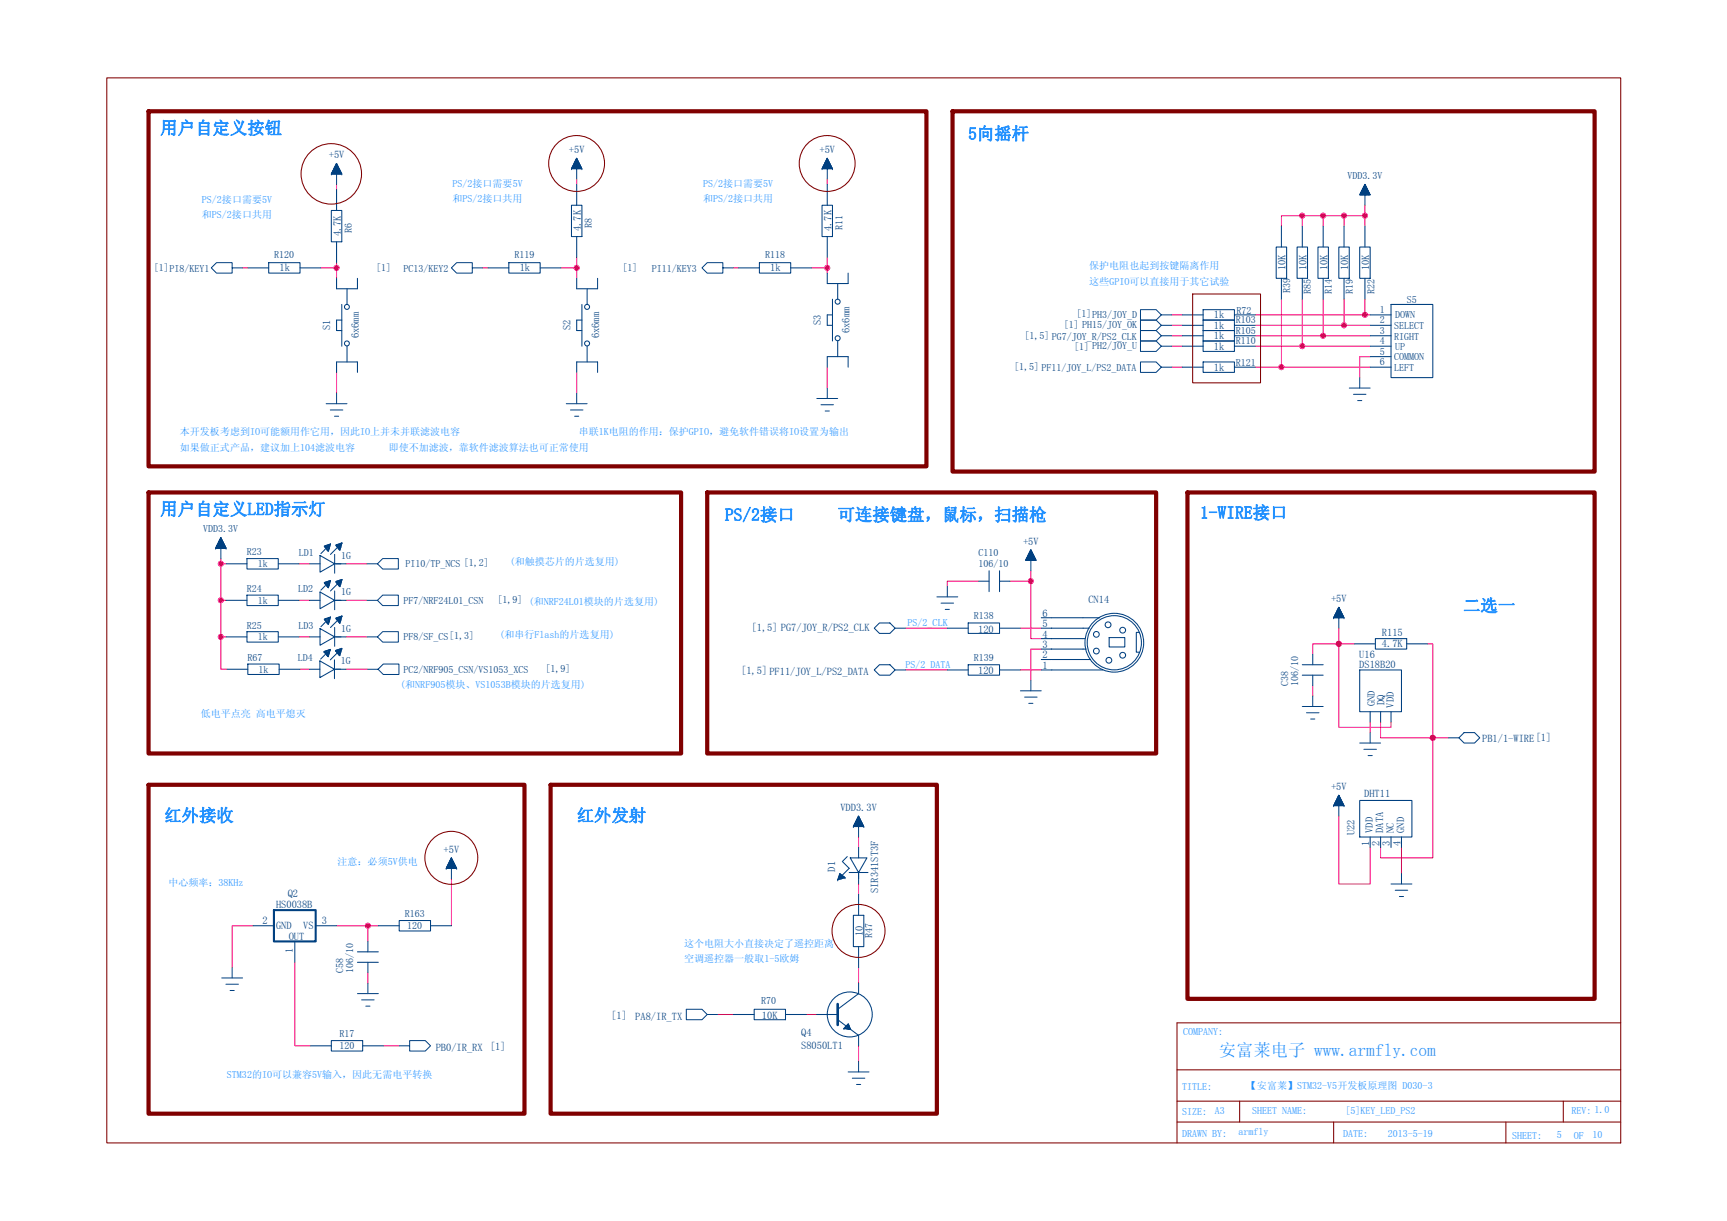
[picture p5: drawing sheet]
<svg xmlns="http://www.w3.org/2000/svg" width="420mm" height="297mm" viewBox="0 0 420 297" stroke-linecap="round" stroke-linejoin="round" font-family="sans-serif">
<g fill="none" stroke="#ff0080" stroke-width=".25">
<path d="M81.9 44.9v1.2M140.3 43.6v1.3M201.3 43.6v1.3M316.8 52.5v2.5M316.8 52.5h5.1M316.8 52.5h-5v2.5M327 52.5h-5.1v2.5M332.1 52.5h-5.1v2.5M332.1 49.9v5.1M59 65.2h1.3M78.1 65.2h3.8v2.5M81.9 63.9v1.3"/>
<path d="M117.4 65.2h1.3M136.5 65.2h3.8v2.5M140.3 62.6v2.6M178.4 65.2h1.3M197.5 65.2h3.8v1.2M201.3 62.6v2.6M285.1 76.6h2.5M285.1 79.1h2.5M305.4 79.1h27.9M311.8 72.8v16.5h-6.4M316.8 72.8v11.4h-11.4M321.9 72.8v8.9"/>
<path d="M327 72.8v6.3M332.1 72.8v3.8M333.3 76.6h-27.9M81.9 90.6v5.1M140.3 90.6v5.1M201.3 89.3v5.1M285.1 84.2h2.5M285.1 89.3h2.5M285.1 81.7h2.5M305.4 81.7h27.9M311.8 89.3h21.5M316.8 84.2h16.5"/>
<path d="M333.3 86.8h-2.5v5.1M53.7 135.9v10.2M53.7 137.2h1.3M72.8 137.2h2.5M84.2 137.2h5.1M250.8 138.9v2.5M53.7 154.9v7.9h1.5M53.7 146.1v8.8M53.7 146.1h1.3M53.7 154.9h1.3M72.8 146.1h2.5M72.8 154.9h2.5"/>
<path d="M84.2 146.1h5.1M84.2 154.9h5.1M220.3 152.8h10.2M238.1 141.4h-7.6v1.3M245.7 141.4h5.1v14h2.5M248.3 152.8h5M253.3 157.9h-2.5v7.6M325.7 156.6h3.8M325.7 156.6h.1M325.7 156.6h-6.3v2.6M325.7 156.6v20.4h12.7v-1.3M325.7 152.8v3.8"/>
<path d="M347.3 156.6h1.3v22.9M73 162.8h2.3M84.2 162.8h5.2M220.3 163h10.2M248.3 163h5M319.4 166.8v2.5M333.3 175.7v2.5M335.9 175.7v3.8h12.7M348.6 179.5v29.2h-12.7v-2.5M348.6 179.5h3.8M325.7 198.5v16.6h7.6v-8.9M109.8 213.8v11.4"/>
<path d="M208.9 203.6v2.6M208.9 215.1v2.5M341 206.2v6.3M61.6 225.2h-5.1v10.2M71.7 234.1v20.3h3.8M81.9 225.2h7.6M89.5 236.6v2.6M92 225.2h-2.5v3.8M208.9 235.4v3.8M93.3 254.4h3.8M174.6 246.8h3.8M196.2 246.8h2.5"/>
<path d="M208.9 254.4v3.8"/>
</g>
<g fill="#ff0080" stroke="#ff0080" stroke-width=".24">
<circle cx="332.1" cy="52.5" r=".62"/>
<circle cx="316.8" cy="52.5" r=".62"/>
<circle cx="53.7" cy="146" r=".62"/>
<circle cx="53.7" cy="137.1" r=".62"/>
<circle cx="53.7" cy="154.9" r=".62"/>
<circle cx="140.3" cy="65.2" r=".62"/>
<circle cx="81.9" cy="65.2" r=".62"/>
<circle cx="327" cy="52.5" r=".62"/>
<circle cx="321.9" cy="52.5" r=".62"/>
<circle cx="332.1" cy="76.6" r=".62"/>
<circle cx="327" cy="79.1" r=".62"/>
<circle cx="321.9" cy="81.7" r=".62"/>
<circle cx="316.8" cy="84.2" r=".62"/>
<circle cx="311.7" cy="89.3" r=".62"/>
<circle cx="201.3" cy="65.2" r=".62"/>
<circle cx="250.8" cy="141.4" r=".62"/>
<circle cx="89.5" cy="225.2" r=".62"/>
<circle cx="325.7" cy="156.6" r=".62"/>
<circle cx="348.6" cy="179.5" r=".62"/>
</g>
<g fill="none" stroke="#004080" stroke-width=".25">
<path d="M80.6 51.2h2.6v7.6h-2.6zM81.9 46.1v5.1M81.9 58.8v5.1M139 49.9h2.6v7.7h-2.6zM140.3 44.9v5M140.3 57.6v5M200 49.9h2.5v7.7h-2.5zM201.3 44.9v5M201.3 57.6v5M311.8 55v5.1M316.8 55v5.1M321.9 55v5.1"/>
<path d="M327 55v5.1M332.1 55v5.1M60.3 65.2h5.1M65.4 63.9h7.6v2.5h-7.6zM73 65.2h5.1M81.9 67.7v2.6h5.1v-2.6M83.2 74.1v10.1M83.2 77.9h-1.3v2.5h1.3M84.4 70.3v3.8M118.7 65.2h5.1M123.8 63.9h7.6v2.5h-7.6zM131.4 65.2h5.1"/>
<path d="M140.3 67.7v2.6h5.1v-2.6M141.6 74.1v10.1M141.6 77.9h-1.3v2.5h1.3M142.8 70.3v3.8M179.7 65.2h5.1M184.8 63.9h7.6v2.5h-7.6zM192.4 65.2h5.1M201.3 66.4v2.6h5v-2.6M202.5 76.6h-1.2v2.5h1.2M202.5 72.8v10.2M203.8 69v3.8M287.6 76.6h5.1"/>
<path d="M287.6 79.1h5.1M292.7 75.3h7.6v2.6h-7.6zM292.7 77.9h7.6v2.5h-7.6zM300.3 76.6h5.1M300.3 79.1h5.1M310.5 60.1h2.5v7.6h-2.5zM311.8 67.7v5.1M315.6 60.1h2.5v7.6h-2.5zM316.8 67.7v5.1M320.6 60.1h2.6v7.6h-2.6zM321.9 67.7v5.1M325.7 60.1h2.6v7.6h-2.6z"/>
<path d="M327 67.7v5.1M330.8 60.1h2.5v7.6h-2.5zM332.1 67.7v5.1M333.3 76.6h5.1M333.3 79.1h5.1M338.4 74.1h10.2v17.8h-10.2zM81.9 90.6v-2.5h5.1v2.5M84.4 84.2v3.9M140.3 90.6v-2.5h5.1v2.5M142.8 84.2v3.9M201.3 89.3v-2.5h5v2.5M203.8 83v3.8"/>
<path d="M287.6 81.7h5.1M287.6 84.2h5.1M287.6 89.3h5.1M292.7 80.4h7.6v2.6h-7.6zM292.7 83h7.6v2.5h-7.6zM292.7 88.1h7.6v2.5h-7.6zM300.3 81.7h5.1M300.3 84.2h5.1M300.3 89.3h5.1M333.3 81.7h5.1M333.3 84.2h5.1M333.3 86.8h5.1"/>
<path d="M333.3 89.3h5.1M55 137.2h5.1M60.1 135.9h7.6v2.5h-7.6zM67.7 137.2h5.1M75.3 137.2h2.6M77.9 135.1l3.5 2.1-3.5 2zM78.9 132.8l1.5-.5-.5 1.8zM78.9 133h1.4M79.1 132.8v.4M79.1 133.3h1M79.2 132.8h1.1M79.2 133.6l-1.1 1.1"/>
<path d="M79.3 132.7v.8M79.5 133.8h.5M79.6 132.6v1.2M79.7 134h.2M79.9 132.5v1.6M79.9 132.5h.5M80.1 132.4v1.1h-.8M80.4 132.3v.2M81.4 134.9v4.5M81.4 137.2h2.8M81.7 132.6l1.5-.5-.5 1.8zM81.7 132.8h1.3"/>
<path d="M81.9 132.5v.4M81.9 133h1M82 132.5h1.1M82.1 132.4v.8M82.3 133.5h.5M82.4 132.3v1.3M82.5 133.8h.2M82.6 132.2v1.6M82.7 132.2h.5M82.9 132.2v1.1h-.8M82.9 132.3l-2.5 2.6M83.2 132.1v.1"/>
<path d="M240.6 138.9v5M243.2 138.9v5M55 146h5.1M55 154.9h5.1M60.1 144.8h7.6v2.5h-7.6zM60.1 153.7h7.6v2.5h-7.6zM67.7 146h5.1M67.7 154.9h5.1M75.3 146h2.6M75.3 154.9h2.6M77.9 144l3.5 2-3.5 2.1zM77.9 152.9l3.5 2-3.5 2.1z"/>
<path d="M78.8 158.5l1.6-.5-.5 1.8zM78.8 158.5h.1M78.9 141.7l1.5-.5-.5 1.8zM78.9 150.6l1.5-.5-.5 1.8zM78.9 158.7h1.3M78.9 141.9h1.4M78.9 150.8h1.4M79.1 141.6v.4M79.1 150.5v.4M79.1 158.4v.5M79.1 158.9h1M79.1 142.2h1"/>
<path d="M79.1 151h1M79.1 158.4h1.2M79.1 159.2l-1.1 1.1M79.2 141.6h1.1M79.2 150.5h1.1M79.2 142.5l-1.1 1.1M79.2 151.3l-1.1 1.2M79.3 159.2h.7M79.3 141.6v.7M79.3 150.5v.7M79.3 158.3v.9M79.5 159.4h.4"/>
<path d="M79.5 142.7h.5M79.5 151.6h.5M79.6 141.5v1.2M79.6 150.4v1.2M79.6 158.2v1.3M79.7 159.7h.2M79.7 142.9h.2M79.7 151.8h.2M79.9 141.4v1.6M79.9 150.3v1.5M79.9 158.2v1.6M79.9 158.2h.5"/>
<path d="M79.9 141.4h.5M79.9 150.3h.5M80.1 141.3v1.1h-.8M80.1 150.2v1.1h-.8M80.1 158.1v.9M80.4 141.2v.2M80.4 150.1v.2M80.4 158h.1M81.4 143.8v4.5M81.4 152.7v4.5M81.4 146h2.8M81.4 154.9h2.8"/>
<path d="M81.6 158.2l1.6-.5-.6 1.8zM81.6 158.2h.1M81.7 141.5l1.5-.5-.5 1.7zM81.7 150.4l1.5-.5-.5 1.7zM81.7 158.4h1.3M81.7 141.6h1.3M81.7 150.5h1.3M81.9 141.4v.4M81.9 150.3v.4M81.9 158.2v.4M81.9 141.9h1M81.9 150.8h1"/>
<path d="M81.9 158.2h1.1M82 141.4h1.1M82 150.3h1.1M82.1 158.9h.7M82.1 141.3v.8M82.1 150.2v.8M82.1 158.1v.9M82.3 159.2h.4M82.3 142.4h.5M82.3 151.3h.5M82.4 141.2v1.3M82.4 150.1v1.2"/>
<path d="M82.4 158v1.3M82.5 159.4h.2M82.5 142.7h.2M82.5 151.6h.2M82.6 141.1v1.6M82.6 150v1.6M82.7 141.1h.5M82.7 150h.5M82.9 141.1v1.1h-.8M82.9 150v1h-.8M82.9 158l-2.5 2.5M82.9 157.8v.9h-1"/>
<path d="M82.9 141.2l-2.5 2.6M82.9 150.1l-2.5 2.6M83.2 141v.1M83.2 149.9v.1M83.2 157.9h-.6v1.6M83.2 157.7h.1M212.7 152.8l1.3-1.2h2.5l1.3 1.2-1.3 1.3h-2.5zM217.8 152.8h2.5M230.5 152.8h5.1M235.6 151.6h7.6v2.5h-7.6zM238.1 141.4h2.5M243.2 141.4h2.5"/>
<path d="M243.2 152.8h5.1M253.3 150.3h14.3M253.3 152.8h11.7M264 155.4h-10.7M264.3 157.9h-11M269.8 155.1h3.9v2.3h-3.9zM277.2 153.8h-.8v4.9h.8M319.4 159.2v2.5M329.5 156.6h5.1M334.6 155.4h7.6v2.5h-7.6zM342.2 156.6h5.1M55.2 162.8h5.1"/>
<path d="M60.3 161.5h7.6v2.6h-7.6zM67.9 162.8h5.1M75.3 162.8h2.5M77.8 160.8l3.6 2-3.6 2zM81.4 160.5v4.6M81.4 162.8h2.8M212.7 163l1.3-1.3h2.5l1.3 1.3-1.3 1.3h-2.5zM217.8 163h2.5M230.5 163h5.1M235.6 161.7h7.6v2.6h-7.6zM243.2 163h5.1M253.3 163h15"/>
<path d="M265.3 160.4h-12M316.8 164.3h5.1M316.8 161.7h5.1M319.4 164.3v2.5M330.8 163h10.2v10.1h-10.2zM333.3 173.1v2.6M335.9 173.1v2.6M338.4 173.1v2.6M352.4 179.5h2.5M354.9 179.5l1.3-1.3h2.5l1.3 1.3-1.3 1.3h-2.5zM330.8 194.7h12.7v8.9h-12.7zM203.8 214h.1"/>
<path d="M203.9 213.8h.9M204 213.5h1.6M204.2 213h.8M204.2 212.8h.4M204.3 212.5v1.4M204.3 212.5h.1M204.3 212.5l1.3 1-1.8 .5zM204.6 212.7v1.1M204.8 212.9v.8M204.9 209.6l1.7 1.6-2.5 2.6M205.1 213.1v.5M205.3 213.6v-.3h-1.2v.6"/>
<path d="M205.6 213.5h.1M206.1 208.4l-1.1 1.1M206.6 212.3h4.6M206.9 208.7h4l-2 3.6zM208.9 206.2v2.5M208.9 212.3v2.8M208.9 217.6v5.1M333.3 203.6v2.6M335.9 203.6v2.6M338.4 203.6v2.6M341 203.6v2.6M61.6 225.2h5"/>
<path d="M71.7 229v5.1M76.8 225.2h5.1M87 234.1h5M87 231.6h5M89.5 229v2.6M89.5 234.1v2.5M92 225.2h5.1M97.1 223.9h7.6v2.6h-7.6zM104.7 225.2h5.1M207.6 222.7h2.6v7.6h-2.6zM208.9 239.2v2.5l-5.1 3.8M208.9 230.3v5.1"/>
<path d="M75.5 254.4h5.1M80.6 253.2h7.6v2.5h-7.6zM88.2 254.4h5.1M178.4 246.8h5.1M183.5 245.5h7.6v2.6h-7.6zM191.1 246.8h5.1M203.8 248.1l5.1 3.8v2.5M203.8 246.8h-5.1M205.3 250.2h.1M205.4 250.1h1.4M205.6 249.9v.4M205.6 249.9h1.1"/>
<path d="M205.8 249.6v.7M205.9 249.6h.7M206.1 249.4v1M206.1 249.3h.4M206.3 250.4h.6M206.3 249.1v1.3M206.4 249.1h.1M206.4 249.1l.6 1.4-1.7-.3zM206.6 249.5v.9M206.9 250.2v.3"/>
<circle cx="84.4" cy="74.7" r=".6"/>
<circle cx="142.8" cy="74.7" r=".61"/>
<circle cx="203.8" cy="73.4" r=".61"/>
<circle cx="84.4" cy="83.5" r=".6"/>
<circle cx="142.8" cy="83.6" r=".61"/>
<circle cx="203.8" cy="82.3" r=".61"/>
<circle cx="266.7" cy="154.3" r=".7"/>
<circle cx="266.7" cy="158.4" r=".7"/>
<circle cx="269.6" cy="152" r=".71"/>
<circle cx="271.1" cy="156.4" r="7.2"/>
<circle cx="271.1" cy="156.4" r="6.6"/>
<circle cx="273.1" cy="159.4" r=".71"/>
<circle cx="273.1" cy="153.3" r=".71"/>
<circle cx="269.8" cy="160.6" r=".7"/>
<circle cx="206.7" cy="246.8" r="5.5"/>
</g>
<path d="M66.6 221.4h10.2v7.6h-10.2z" fill="none" stroke="#004080" stroke-width=".51"/>
<path d="M203.8 244.3v5" fill="none" stroke="#004080" stroke-width=".63"/>
<g fill="none" stroke="#004080" stroke-width=".24">
<path d="M81.7 40v2.3M81.8 40h.2M81.8 39.9l.1 2.4M81.8 39.8v2.5M81.9 39.8h.1M81.9 39.8l1.3 2.5h-2.6l1.3-2.5v5.1M139.5 40v1M139.6 40h1.4M139.6 39.8v1.2M139.6 39.9h1.4M139.7 39.8h1.2M139.7 39.5v1.5"/>
<path d="M139.7 39.7h1.2M139.8 39.6h1M139.8 39.3v1.7M139.8 39.5h.9M139.9 39.4h.8M139.9 39.1v1.9M139.9 39.3h.8M140 39.2h.6M140 38.9v2.1M140 39.1h.6M140.1 39h.4M140.2 38.7v2.3"/>
<path d="M140.2 38.9h.3M140.2 38.8h.2M140.2 38.5v2.5M140.2 38.7h.1M140.3 38.6h.1M140.3 38.5l1.3 2.5h-2.6l1.3-2.5v5.1M140.3 38.6v2.4M140.5 38.8v2.2M140.6 39v2M140.7 39.2v1.8M140.7 39.4v1.6M140.9 39.6v1.4"/>
<path d="M141 39.8v1.2M200.6 39.8v1.2M200.6 39.9h1.3M200.6 39.8h1.3M200.7 39.5v1.5M200.7 39.7h1.1M200.8 39.6h1M200.8 39.3v1.7M200.8 39.5h.9M200.9 39.4h.8M200.9 39.1v1.9M200.9 39.3h.7"/>
<path d="M200.9 39.2h.7M201 38.9v2.1M201 39.1h.5M201.1 39h.4M201.1 38.9h.3M201.2 38.5v2.5M201.2 38.7h.1M201.3 38.6h.1M201.3 38.5l1.2 2.5h-2.5l1.3-2.5v5.1M201.3 38.6v2.4M201.4 38.8h-.2l-.1 2.2M201.4 38.8v2.2"/>
<path d="M201.5 39v2M201.6 39.2v1.8M201.7 39.4v1.6M201.8 39.6v1.4M201.9 39.8v1.2M202 40h-1.5v1M80.6 42.3h.1M80.6 42.3h2.6M80.7 42.2h2.4M80.7 42.1v.2M80.7 42.1h2.3v.2M80.8 42h2.2"/>
<path d="M80.8 41.9v.4M80.8 41.9h2.1v.4M80.9 41.8h2M80.9 41.7v.6M80.9 41.7h1.9v.6M81 41.6h1.8M81 42.3v-.8h1.7v.8M81.1 41.4h1.6M81.1 41.3h1.5v1M81.2 41v1.3M81.2 41.1h1.3v1.2M81.3 41h1.2"/>
<path d="M81.3 40.8v1.5M81.3 40.9h1.1v1.4M81.4 40.8h1M81.4 40.7h.9v1.6M81.5 40.4v1.9M81.5 40.5h.7v1.8M81.6 40.4h.6M81.6 40.3h.5v2M81.6 40.2v2.1M81.7 40.2h.4M81.7 40.1h.3v2.2M82.3 40.6h-.8l-.1 1.7"/>
<path d="M82.6 41.2h-1.4l-.1 1.1M83.2 42.3h.1M139 41h.1M139.1 41h2.4M139.1 40.9h2.4v.1M139.2 40.6v.4M139.2 40.7h2.2M139.3 40.6h2M139.3 40.4v.6M139.3 40.5h2M139.4 40.4h1.8M139.4 40.3h1.8v.7"/>
<path d="M139.5 40.1h1.6M141.1 40v1M141.1 40.2h-1.6l-.1 .8M141.3 40.4v.6M141.4 40.6v.4M141.4 40.8h-2.2l-.1 .2M141.6 41h.1M200 41h.1M200 41h2.5M200.1 40.8v.2M200.1 40.9h2.3v.1M200.1 40.8h2.3"/>
<path d="M200.2 40.6v.4M200.2 40.7h2.1M200.2 40.6h2.1M200.3 40.4v.6M200.3 40.5h1.9M200.4 40.4h1.8M200.4 40.3h1.7v.7M200.5 40.1h1.5M202 40v1M202.1 40.2h-1.7v.8M202.2 40.4v.6M202.3 40.6v.4"/>
<path d="M202.5 41h.1M330.8 47.4h2.5M330.9 47.4h2.4M330.9 47.2h2.3M331 47.4v-.3h2.2v.3M331 47h2.2M331.1 47.4v-.5h2v.5M331.1 46.8h1.9M331.2 47.4v-.7h1.8v.7M331.2 46.6h1.7M331.3 47.4v-.9h1.6v.9M331.3 46.4h1.5"/>
<path d="M331.4 47.4v-1.1h1.4v1.1M331.4 46.2h1.3M331.5 46h1.1M331.6 45.8h.9M331.7 45.6h.7M331.8 45.4h.5M331.9 45.2h.3M332 45h.1M332.1 44.9v2.5M332.1 44.9h.1M332.1 44.9l-1.3 2.5h2.5l-1.2-2.5v5M332.2 45v2.4"/>
<path d="M332.2 45.1h-.2v2.3M332.3 45.2v2.2M332.3 45.3h-.4v2.1M332.4 45.4v2M332.4 45.5h-.6v1.9M332.5 45.6v1.8M332.5 45.7h-.8v1.7M332.6 45.8v1.6M332.6 45.9h-1v1.5M332.7 46v1.4M332.7 46.1h-1.2v1.3M56.5 65.2v1.2h-3.8l-1.3-1.2 1.3-1.3h3.8v1.3h2.5"/>
<path d="M114.9 65.2v1.2h-3.8l-1.3-1.2 1.3-1.3h3.8v1.3h2.5M175.9 65.2v1.2h-3.8l-1.3-1.2 1.3-1.3h3.8v1.3h2.5M282.5 79.1l-1.2-1.2h-3.8v2.5h3.8l1.2-1.3h2.6M282.5 76.6l-1.2-1.3h-3.8v2.6h3.8l1.2-1.3h2.6M79.3 98.2h5.1M80.4 99.7h3M81.9 95.7v2.5M137.8 98.2h5M138.8 99.7h3M140.3 95.7v2.5M198.7 96.9h5.1M199.7 98.5h3.1"/>
<path d="M200.8 100h1M201.3 94.4v2.5M282.5 81.7l-1.2-1.3h-3.8v2.6h3.8l1.2-1.3h2.6M282.5 84.2l-1.2-1.2h-3.8v2.5h3.8l1.2-1.3h2.6M282.5 89.3l-1.2-1.2h-3.8v2.5h3.8l1.2-1.3h2.6M328.3 94.4h5M329.3 95.9h3M330.3 97.5h1M330.8 91.9v2.5M81.4 101.3h1M139.8 101.3h1M52.5 133.4h.1"/>
<path d="M52.5 133.3h2.5M52.6 133.1v.3M52.6 133.2h2.3v.2M52.6 133.1h2.3M52.7 132.9v.5M52.7 132.9h2.1v.5M52.7 132.8h2M52.8 132.7v.7M52.8 132.8h1.9v.6M52.8 132.7h1.8M52.9 133.4v-.9h1.7v.9M52.9 132.4h1.6"/>
<path d="M53 132.3v1.1M53 132.3h1.5v1.1M53 132.2h1.5M53.1 132.1v1.3M53.1 132.1h1.3v1.3M53.1 132h1.2M53.2 131.8v1.6M53.2 131.9h1.1v1.5M53.2 131.8h1M53.3 131.6v1.8M53.3 131.7h.9v1.7M53.3 131.6h.8"/>
<path d="M53.4 131.4v2M53.4 131.5h.7v1.9M53.4 131.4h.6M53.5 131.3h.5v2.1M53.5 131.2v2.2M53.5 131.2h.4M53.6 131.1h.3v2.3M53.6 131v2.4M53.6 131h.2M53.7 130.9l.1 2.5M53.7 130.8v2.6M53.7 130.8h.1"/>
<path d="M53.7 130.8l1.3 2.6h-2.5l1.2-2.6v5.1M55 133.4h.1M89.3 137.2h2.5l1.3 1.2h3.8v-2.5h-3.8l-1.3 1.3M249.6 136.1l-.1 .2h2.6l-2.5-.1M249.6 136.1h2.4M249.7 136v.3M249.7 136h2.2v.3M249.7 135.9h2.2M249.8 135.7v.6M249.8 135.8h2v.5M249.8 135.7h2M249.9 136.3v-.7h1.8v.7"/>
<path d="M249.9 135.5h1.8M250 135.3v1M250 135.4h1.6v.9M250 135.3h1.6M250.1 135.1v1.2M250.1 135.2h1.4v1.1M250.1 135.1h1.3M250.2 134.9v1.4M250.2 135h1.2v1.3M250.2 134.9h1.1M250.3 134.7v1.6M250.3 134.8h1v1.5"/>
<path d="M250.3 134.7h1M250.4 134.6h.8v1.7M250.5 134.4h.6v1.9M250.6 134.1v2.2M250.6 134.2h.4v2.1M250.6 134.1h.3M250.7 133.9v2.4M250.7 134h.2v2.3M250.8 133.9h.1M250.8 133.8v2.5M250.8 133.8h.1M250.8 133.8l1.3 2.5h-2.6l1.3-2.5v5.1"/>
<path d="M251 134.3h-.5v2M251.2 134.5h-.8v1.8M89.3 146h2.5l1.3 1.3h3.8v-2.5h-3.8l-1.3 1.2M89.3 154.9h2.5l1.3 1.3h3.8v-2.5h-3.8l-1.3 1.2M227.9 145.2h5.1M228.9 146.7h3.1M230 148.3h1M230.5 142.7v2.5M324.5 150.3h.1M324.5 150.2h2.5M324.6 150v.3M324.6 150.1h2.3"/>
<path d="M324.6 150h2.2l.1 .3M324.7 149.8v.5M324.7 149.9h2.1M324.7 149.8h2M324.8 149.7h1.9v.6M324.9 149.4v.9M324.9 149.5h1.7M324.9 149.4h1.6M325 149.2v1.1M325 149.3h1.5M325 149.2h1.4M325.1 149.1h1.3v1.2"/>
<path d="M325.2 148.8v1.5M325.2 148.9h1.1M325.2 148.8h1M325.3 148.5v1.8M325.3 148.7h.9M325.3 148.6h.8M325.4 148.3v2M325.4 148.5h.7M325.4 148.4h.6M325.5 148.1v2.2M325.5 148.3h.5M325.5 148.2h.4"/>
<path d="M325.6 147.9v2.4M325.6 148.1h.3M325.6 148h.2M325.7 150.3v-2.6l1.3 2.6h-2.5l1.2-2.6v5.1M325.7 147.9h.1M325.7 147.8h.1M325.8 147.8v2.5M325.9 148v2.3M326 148.3v2M326.1 148.4v1.9M326.2 148.7v1.6M326.3 148.8v1.5"/>
<path d="M326.3 149h-1.2v1.3M326.5 149.3v1M326.6 149.5v.8M326.6 149.6h-1.8v.7M326.8 149.9v.4M327 150.3h.1M89.4 162.8h2.6l1.2 1.3h3.9v-2.6h-3.9l-1.2 1.3M248.3 168.1h5M249.3 169.6h3M250.3 171.1h1M250.8 165.5v2.6M316.8 171.9h5.1"/>
<path d="M317.8 173.4h3.1M318.9 174.9h1M319.4 169.3v2.6M333.3 178.2v2.6M208.2 199.9h1.3M208.3 199.6v1.5M208.3 199.7h1.1v1.4M208.4 199.6h1M208.4 199.3v1.8M208.4 199.5h.9M208.5 199.4h.8M208.5 199.2v1.9"/>
<path d="M208.5 199.3h.7M208.6 199.2h.6M208.6 198.9v2.2M208.6 199.1h.5v2M208.7 199h.4M208.7 198.7v2.4M208.7 198.9h.3M208.8 198.8h.2M208.8 198.5v2.6M208.8 198.7h.1M208.9 198.6h.1M208.9 198.5l1.3 2.6h-2.6l1.3-2.6v5.1"/>
<path d="M208.9 198.6v2.5M209 198.8v2.3M209.2 199.2v1.9M209.3 199.5v1.6M209.5 199.8h-1.2l-.1 1.3M209.5 199.9v1.2M324.5 196h.1M324.5 195.9h2.5M324.6 195.7v.3M324.6 195.9h2.3M324.6 195.7h2.2M324.7 195.5v.5"/>
<path d="M324.7 195.6h2.1M324.7 195.5h2M324.8 195.4h1.9M324.9 195.1v.9M324.9 195.2h1.7M324.9 195.1h1.6M325 194.9v1.1M325 195h1.5M325 194.9h1.4M325.1 194.8h1.3M325.2 194.5v1.5M325.2 194.6h1.1"/>
<path d="M325.2 194.5h1M325.3 194.3v1.7M325.3 194.4h.9v1.6M325.3 194.3h.8M325.4 194.1v1.9M325.4 194.2h.7M325.4 194.1l.7 .1v1.8M325.5 193.9v2.1M325.5 194h.5M325.5 193.9h.4M325.6 193.7v2.3M325.6 193.8h.3"/>
<path d="M325.6 193.7h.2M325.7 196v-2.5l1.3 2.5h-2.5l1.2-2.5v5M325.7 193.6l.1 2.4M325.7 193.5h.1M325.9 193.8v2.2M326 194v2M326.3 194.6v1.4M326.3 194.7h-1.2v1.3M326.4 194.8v1.2M326.5 195v1M326.6 195.2v.8M326.6 195.3h-1.8v.7"/>
<path d="M326.7 195.4v.6M326.8 195.6v.4M326.9 195.8v.2M327 196h.1M330.8 180.8h5.1M331.8 182.3h3.1M332.8 183.8h1.1M108.6 211.2h.1M108.6 211.2h2.4M108.6 211v.2M108.6 211.1h2.4M108.7 211h2.2"/>
<path d="M108.7 210.8v.4M108.7 210.9h2.2v.3M108.8 210.8h2M108.8 210.7h2M109 210.4v.8M109 210.5h1.7M109 210.4h1.6M109.1 210.2v1M109.1 210.3h1.5M109.1 210.2h1.4M109.1 210v1.2M109.1 210.1h1.4"/>
<path d="M109.2 210h1.2M109.3 209.7v1.5M109.3 209.9h1.1M109.3 209.8h1M109.4 209.5v1.7M109.4 209.7h.9M109.4 209.6h.8M109.5 209.3v1.9M109.5 209.5h.7M109.5 209.4h.6M109.6 209.1v2.1M109.6 209.3h.5v1.9"/>
<path d="M109.6 209.1h.4M109.7 208.9v2.3M109.7 209.1h.3M109.7 209h.2M109.8 208.7v2.5M109.8 208.9h.1M109.8 208.7h.1M109.8 208.7l1.3 2.5h-2.5l1.2-2.5v5.1M109.9 208.8v2.4M110 209v2.2M110.2 209.4v1.8M110.3 209.6v1.6"/>
<path d="M110.4 209.8v1.4M110.5 210v1.2M110.6 210.2v1M110.7 210.4v.8M110.7 210.6h-1.8l-.1 .6M110.8 210.6v.6M111 211v.2M111.1 211.2h.1M207.6 201.1h.1M207.7 201h2.4M207.7 200.8v.3M207.7 200.9h2.3"/>
<path d="M207.8 200.8h2.2M207.8 200.6v.5M207.8 200.7h2.1M207.9 200.6h2M207.9 200.4v.7M207.9 200.5h1.9M208 200.4h1.8M208 200.2v.9M208 200.3h1.8M208.1 200.2h1.6M208.1 200.1h1.5M209.6 200h-1.4l-.1 1.1"/>
<path d="M209.6 200.1v1M209.7 200.3v.8M209.8 200.5v.6M209.9 200.7v.4M210 200.9v.2M210.2 201.1h.1M338.4 215.1h5.1M339.4 216.6h3.1M340.5 218.1h1M341 212.5v2.6M53.9 237.9h5.1M55 239.4h3"/>
<path d="M56.5 235.4v2.5M89.5 239.2v2.5M56 241h1M87 241.7h5M88 243.2h3M89 244.8h1M97.1 254.4h2.6v-1.2h3.8l1.2 1.2-1.2 1.3h-3.8v-1.3M172.1 246.8l-1.3-1.3h-3.8v2.6h3.8l1.3-1.3h2.5M208.9 258.2v2.6M206.3 260.8h5.1M207.4 262.3h3M208.4 263.8h1"/>
</g>
<path d="M36.1 27.1h189.3v86.4h-189.3zM231.7 27.1h156.3v87.6h-156.3zM36.1 119.8h129.6v63.5h-129.6zM172.1 119.8h109.2v63.5h-109.2zM288.9 119.8h99.1v123.2h-99.1zM36.1 190.9h91.5v80h-91.5zM134 190.9h93.9v80h-93.9z" fill="none" stroke="#800000" stroke-width="1"/>
<g fill="none" stroke="#800000" stroke-width=".25">
<path d="M26 18.9h368.3v259.1h-368.3zM290.2 71.5h16.5v21.6h-16.5zM394.3 248.8h-107.9v29.2M286.4 260.3h107.9M286.4 273h107.9M286.4 267.9h107.9M301.6 267.9v5.1M324.5 273v5M366.4 273v5M380.3 267.9v5.1"/>
<circle cx="140.3" cy="39.8" r="6.8"/>
<circle cx="201.2" cy="39.8" r="6.8"/>
<circle cx="80.6" cy="42.3" r="7.4"/>
<circle cx="109.8" cy="208.7" r="6.4"/>
<circle cx="208.9" cy="226.5" r="6.4"/>
</g>
<g font-size="4.2" fill="#2291ff">
<text x="39" y="32.6">用户自定义按钮</text>
<text x="235.6" y="33.9">5向摇杆</text>
<text x="39" y="125.3">用户自定义LED指示灯</text>
<text x="176.4" y="126.7">PS/2接口</text>
<text x="203.8" y="126.7">可连接键盘，鼠标，扫描枪</text>
<text x="291.9" y="126.2">1-WIRE接口</text>
<text x="355.9" y="148.8">二选一</text>
<text x="40" y="199.8">红外接收</text>
<text x="140.3" y="199.8">红外发射</text>
<text x="296.5" y="257">安富莱电子 www.armfly.com</text>
</g>
<g font-size="2.5" fill="#004080">
<text x="80" y="38.5">+5V</text>
<text x="138.4" y="37.2">+5V</text>
<text x="199.4" y="37.2">+5V</text>
<text x="82.9" y="57.5" transform="rotate(-90 82.9 57.5)">4.7K</text>
<text x="141.3" y="56.2" transform="rotate(-90 141.3 56.2)">4.7K</text>
<text x="202.3" y="56.2" transform="rotate(-90 202.3 56.2)">4.7K</text>
<text x="312.8" y="65.7" transform="rotate(-90 312.8 65.7)">10K</text>
<text x="317.8" y="65.7" transform="rotate(-90 317.8 65.7)">10K</text>
<text x="322.9" y="65.7" transform="rotate(-90 322.9 65.7)">10K</text>
<text x="328" y="65.7" transform="rotate(-90 328 65.7)">10K</text>
<text x="333.1" y="65.7" transform="rotate(-90 333.1 65.7)">10K</text>
<text x="68" y="66">1k</text>
<text x="126.4" y="66">1k</text>
<text x="187.4" y="66">1k</text>
<text x="295.3" y="77.5">1k</text>
<text x="80.4" y="80.4" transform="rotate(-90 80.4 80.4)">S1</text>
<text x="87.3" y="82.3" transform="rotate(-90 87.3 82.3)">6x6mm</text>
<text x="138.8" y="80.4" transform="rotate(-90 138.8 80.4)">S2</text>
<text x="145.7" y="82.3" transform="rotate(-90 145.7 82.3)">6x6mm</text>
<text x="199.7" y="79.1" transform="rotate(-90 199.7 79.1)">S3</text>
<text x="206.7" y="81" transform="rotate(-90 206.7 81)">6x6mm</text>
<text x="295.3" y="80">1k</text>
<text x="295.3" y="82.5">1k</text>
<text x="295.3" y="85.1">1k</text>
<text x="295.3" y="90.2">1k</text>
<text x="248.9" y="132.5">+5V</text>
<text x="264.8" y="146.6">CN14</text>
<text x="323.8" y="146.5">+5V</text>
<text x="182.9" y="153.4">[1,5] PG7/JOY_R/PS2_CLK</text>
<text x="238" y="153.9">120</text>
<text x="253.6" y="155.1">4</text>
<text x="253.6" y="152.6">5</text>
<text x="253.6" y="150">6</text>
<text x="336.2" y="154.6">R115</text>
<text x="253.6" y="160.2">2</text>
<text x="253.6" y="157.6">3</text>
<text x="330.7" y="160.2">U16</text>
<text x="336.2" y="157.5">4.7K</text>
<text x="180.3" y="164.1">[1,5] PF11/JOY_L/PS2_DATA</text>
<text x="238" y="164.1">120</text>
<text x="253.6" y="162.7">1</text>
<text x="330.7" y="162.6">DS18B20</text>
<text x="334.5" y="171.9" transform="rotate(-90 334.5 171.9)">GND</text>
<text x="336.8" y="171.6" transform="rotate(-90 336.8 171.6)">DQ</text>
<text x="339.1" y="172.1" transform="rotate(-90 339.1 172.1)">VDD</text>
<text x="360.6" y="180.5">PB1/1-WIRE[1]</text>
<text x="204.5" y="197.3">VDD3.3V</text>
<text x="323.8" y="192.2">+5V</text>
<text x="331.9" y="194">DHT11</text>
<text x="329.5" y="203.2" transform="rotate(-90 329.5 203.2)">U22</text>
<text x="334" y="202.6" transform="rotate(-90 334 202.6)">VDD</text>
<text x="336.5" y="202.6" transform="rotate(-90 336.5 202.6)">DATA</text>
<text x="339.1" y="202.6" transform="rotate(-90 339.1 202.6)">NC</text>
<text x="341.6" y="202.6" transform="rotate(-90 341.6 202.6)">GND</text>
<text x="107.9" y="207.4">+5V</text>
<text x="333.1" y="205.8" transform="rotate(-90 333.1 205.8)">1</text>
<text x="335.6" y="205.8" transform="rotate(-90 335.6 205.8)">2</text>
<text x="338.2" y="205.8" transform="rotate(-90 338.2 205.8)">3</text>
<text x="340.7" y="205.8" transform="rotate(-90 340.7 205.8)">4</text>
<text x="203.1" y="212" transform="rotate(-90 203.1 212)">D1</text>
<text x="67.2" y="220.8">HS0038B</text>
<text x="70" y="218.1">Q2</text>
<text x="213.7" y="217.2" transform="rotate(-90 213.7 217.2)">SIR341ST3F</text>
<text x="63.9" y="224.7">2</text>
<text x="67.2" y="226.1">GND</text>
<text x="73.8" y="226.1">VS</text>
<text x="78.3" y="224.7">3</text>
<text x="209.9" y="227.8" transform="rotate(-90 209.9 227.8)">10</text>
<text x="70.2" y="228.7">OUT</text>
<text x="71.2" y="231.8" transform="rotate(-90 71.2 231.8)">1</text>
<text x="148.7" y="247.9">[1]</text>
<text x="154.6" y="248.1">PA8/IR_TX</text>
<text x="185.4" y="247.8">10K</text>
<text x="106" y="255.7">PB0/IR_RX</text>
<text x="119.2" y="255.5">[1]</text>
<text x="194.9" y="252.1">Q4</text>
<text x="194.9" y="255.2">S8050LT1</text>
</g>
<g font-size="2.4" fill="#2291ff">
<text x="110.1" y="45.6">PS/2接口需要5V</text>
<text x="171" y="45.6">PS/2接口需要5V</text>
<text x="49.1" y="53">和PS/2接口共用</text>
<text x="49.1" y="49.4">PS/2接口需要5V</text>
<text x="110.1" y="49.2">和PS/2接口共用</text>
<text x="171" y="49.2">和PS/2接口共用</text>
<text x="265" y="65.4">保护电阻也起到按键隔离作用</text>
<text x="265" y="69.2">这些GPIO可以直接用于其它试验</text>
<text x="43.8" y="105.8">本开发板考虑到IO可能额用作它用，因此IO上并未并联滤波电容</text>
<text x="140.8" y="105.8">串联1K电阻的作用：保护GPIO，避免软件错误将IO设置为输出</text>
<text x="43.8" y="109.6">如果做正式产品，建议加上104滤波电容</text>
<text x="94.6" y="109.6">即使不加滤波，靠软件滤波算法也可正常使用</text>
<text x="124" y="137.3">(和触摸芯片的片选复用)</text>
<text x="121.5" y="155.1">(和串行Flash的片选复用)</text>
<text x="220.8" y="152.3">PS/2_CLK</text>
<text x="97.4" y="167.3">(和NRF905模块、VS1053B模块的片选复用)</text>
<text x="220.3" y="162.5">PS/2_DATA</text>
<text x="48.9" y="174.4">低电平点亮 高电平熄灭</text>
<text x="41" y="215.6">中心频率：38KHz</text>
<text x="82.1" y="210.5">注意：必须5V供电</text>
<text x="166.5" y="230.3">这个电阻大小直接决定了遥控距离</text>
<text x="166.5" y="234.1">空调遥控器一般取1-5欧姆</text>
<text x="287.9" y="251.9">COMPANY:</text>
<text x="55.2" y="262.3">STM32的IO可以兼容5V输入，因此无需电平转换</text>
<text x="287.6" y="265.1">TITLE:</text>
<text x="303.4" y="265">【安富莱】STM32-V5开发板原理图 D030-3</text>
<text x="287.6" y="271.2">SIZE:</text>
<text x="295.6" y="271.1">A3</text>
<text x="304.6" y="270.9">SHEET NAME:</text>
<text x="327.3" y="271.1">[5]KEY_LED_PS2</text>
<text x="382.4" y="270.9">REV: 1.0</text>
<text x="287.6" y="276.5">DRAWN BY:</text>
<text x="301.3" y="276.2">armfly</text>
<text x="326.7" y="276.5">DATE:</text>
<text x="337.7" y="276.7">2013-5-19</text>
<text x="367.9" y="277">SHEET:</text>
<text x="378.7" y="276.9">5</text>
<text x="382.9" y="277">OF</text>
<text x="387.4" y="276.9">10</text>
</g>
<g font-size="2.4" fill="#004080">
<text x="327.8" y="43.6">VDD3.3V</text>
<text x="85.6" y="56.7" transform="rotate(-90 85.6 56.7)">R6</text>
<text x="144" y="55.4" transform="rotate(-90 144 55.4)">R8</text>
<text x="205" y="56" transform="rotate(-90 205 56)">R11</text>
<text x="37.4" y="66">[1]PI8/KEY1</text>
<text x="66.7" y="62.9">R120</text>
<text x="91.5" y="66">[1]</text>
<text x="125.1" y="62.9">R119</text>
<text x="151.5" y="66">[1]</text>
<text x="186.1" y="62.9">R118</text>
<text x="98.1" y="66.2">PC13/KEY2</text>
<text x="158.6" y="66.2">PI11/KEY3</text>
<text x="313.8" y="71.3" transform="rotate(-90 313.8 71.3)">R39</text>
<text x="318.9" y="71.6" transform="rotate(-90 318.9 71.6)">R85</text>
<text x="324" y="71.6" transform="rotate(-90 324 71.6)">R14</text>
<text x="329.1" y="71.6" transform="rotate(-90 329.1 71.6)">R19</text>
<text x="334.4" y="71.6" transform="rotate(-90 334.4 71.6)">R22</text>
<text x="261.9" y="77.2">[1]PH3/JOY_D</text>
<text x="300.8" y="76.3">R72</text>
<text x="335.7" y="76.1">1</text>
<text x="339.4" y="77.3">DOWN</text>
<text x="342.3" y="73.7">S5</text>
<text x="249.3" y="82.5">[1,5] PG7/JOY_R/PS2_CLK</text>
<text x="258.8" y="79.7">[1] PH15/JOY_OK</text>
<text x="300.7" y="78.6">R103</text>
<text x="300.7" y="81.2">R105</text>
<text x="300.7" y="83.7">R110</text>
<text x="335.7" y="78.6">2</text>
<text x="335.7" y="81.2">3</text>
<text x="335.7" y="83.7">4</text>
<text x="339.2" y="80.1">SELECT</text>
<text x="339.2" y="82.6">RIGHT</text>
<text x="261.4" y="85">[1] PH2/JOY_U</text>
<text x="300.7" y="89.1">R121</text>
<text x="335.7" y="86.3">5</text>
<text x="335.7" y="88.8">6</text>
<text x="339.2" y="87.7">COMMON</text>
<text x="339.4" y="85.2">UP</text>
<text x="246.7" y="90.1">[1,5] PF11/JOY_L/PS2_DATA</text>
<text x="339.2" y="90.2">LEFT</text>
<text x="49.5" y="129.5">VDD3.3V</text>
<text x="60" y="135.1">R23</text>
<text x="62.7" y="138">1k</text>
<text x="72.7" y="135.2">LD1</text>
<text x="83" y="136">1G</text>
<text x="98.6" y="137.8">PI10/TP_NCS [1,2]</text>
<text x="238.1" y="135.4">C110</text>
<text x="238.1" y="137.8">106/10</text>
<text x="72.5" y="144">LD2</text>
<text x="60" y="144">R24</text>
<text x="62.7" y="146.9">1k</text>
<text x="83" y="144.8">1G</text>
<text x="98.1" y="147">PF7/NRF24L01_CSN</text>
<text x="121" y="146.8">[1,9] (和NRF24L01模块的片选复用)</text>
<text x="60" y="152.9">R25</text>
<text x="62.7" y="155.8">1k</text>
<text x="72.6" y="153">LD3</text>
<text x="83" y="153.7">1G</text>
<text x="98.1" y="155.6">PF8/SF_CS[1,3]</text>
<text x="236.9" y="150.5">R138</text>
<text x="60.2" y="160.8">R67</text>
<text x="72.5" y="160.8">LD4</text>
<text x="82.9" y="161.6">1G</text>
<text x="236.9" y="160.7">R139</text>
<text x="62.9" y="163.6">1k</text>
<text x="98.1" y="163.7">PC2/NRF905_CSN/VS1053_XCS</text>
<text x="132.7" y="163.5">[1,9]</text>
<text x="313.4" y="166.8" transform="rotate(-90 313.4 166.8)">C38</text>
<text x="315.8" y="166.8" transform="rotate(-90 315.8 166.8)">106/10</text>
<text x="98.5" y="223.2">R163</text>
<text x="99.1" y="226">120</text>
<text x="212.2" y="228.3" transform="rotate(-90 212.2 228.3)">R47</text>
<text x="83.5" y="236.7" transform="rotate(-90 83.5 236.7)">C58</text>
<text x="85.9" y="236.7" transform="rotate(-90 85.9 236.7)">106/10</text>
<text x="185.2" y="244.3">R70</text>
<text x="82.6" y="252.4">R17</text>
<text x="82.6" y="255.2">120</text>
</g>
</svg>
